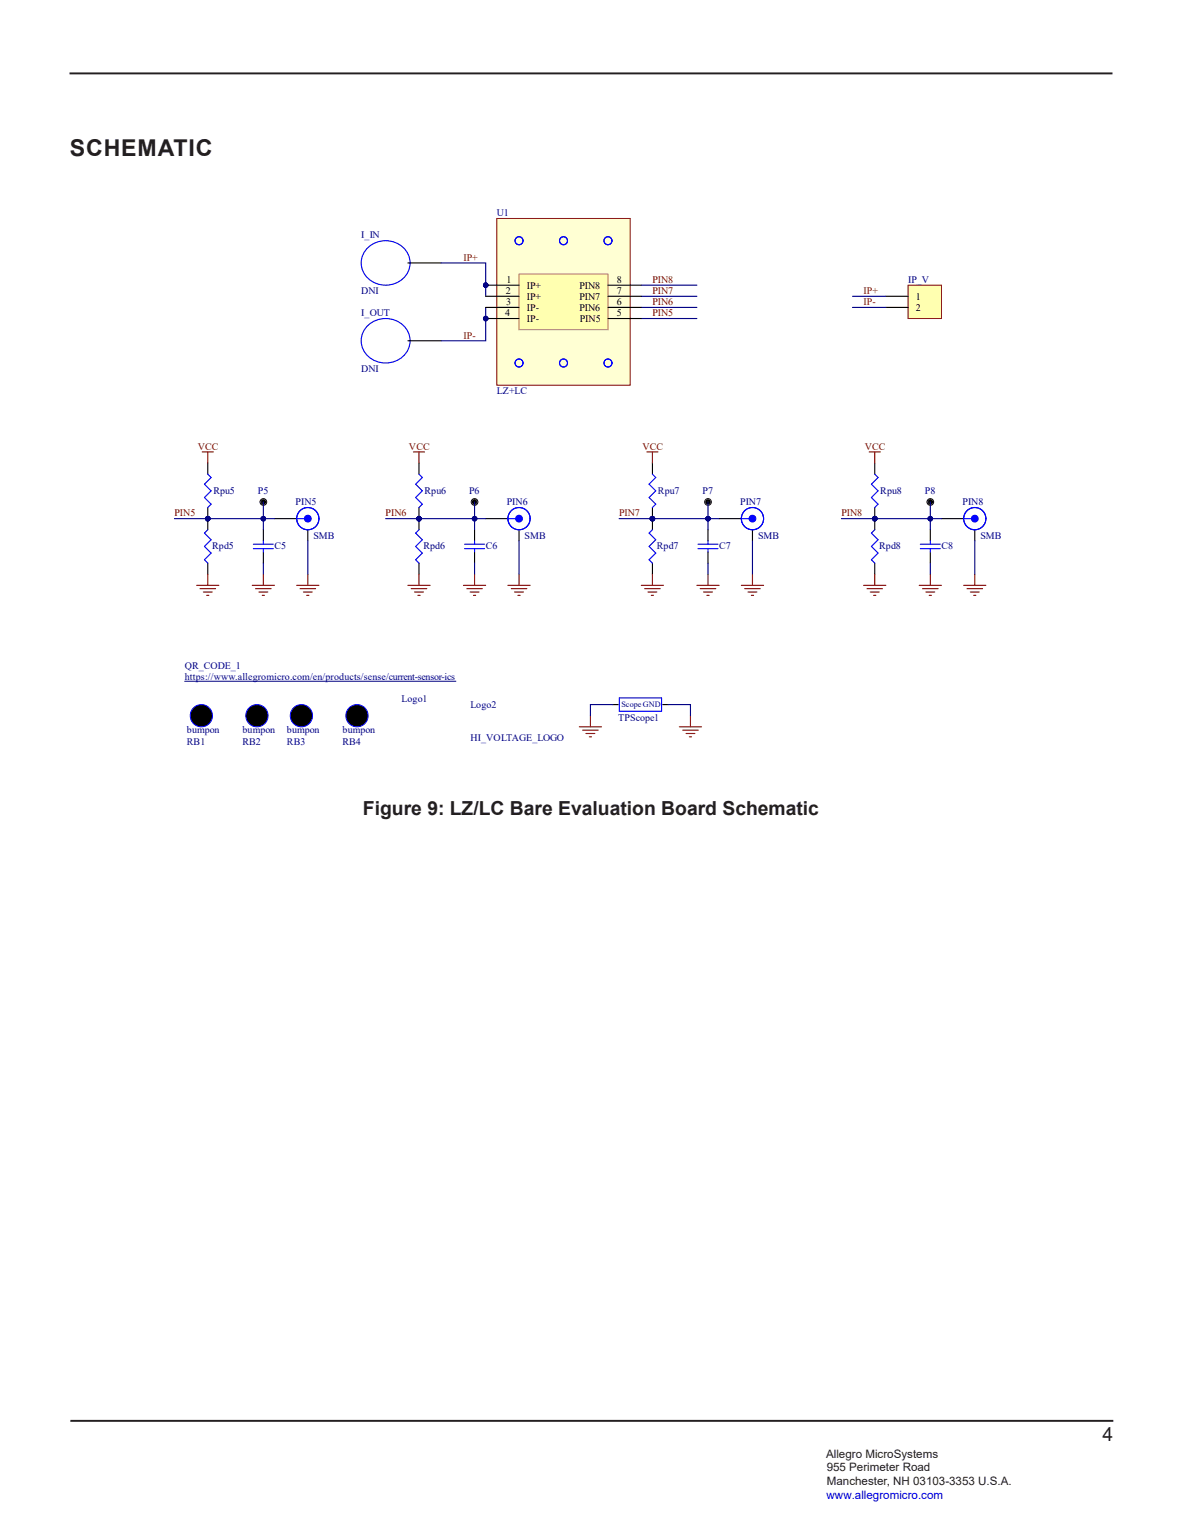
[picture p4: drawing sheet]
<svg xmlns="http://www.w3.org/2000/svg" width="216mm" height="279mm" viewBox="0 0 216 279" stroke-linecap="round" stroke-linejoin="round" font-family="sans-serif">
<path d="M12.7 13.4h190.5M12.9 259.5h190.5" fill="none" stroke="#231f20" stroke-width=".35"/>
<path d="M67 45.4a4.6 4.6 0 0 1 7.8 1.9 4.3 4.3 0 0 1-5.9 4.5 3.9 3.9 0 0 1-1.9-6.4zM67 59.6a4.6 4.6 0 0 1 7.8 1.9 4.3 4.3 0 0 1-5.9 4.5 3.9 3.9 0 0 1-1.9-6.4zM46.3 99.4h3.6M48.1 98.8v.6M46.3 100.2h3.6M48.1 100.2v.6" fill="none" stroke="#00f" stroke-width=".2"/>
<path d="M74.5 48h6.1M74.5 62.2h6.1M48.1 96.7v2.1M48.1 100.8v2" fill="none" stroke="#000" stroke-width=".2"/>
<path d="M46.1 106.9h4M46.7 107.5h2.8M47.3 108.1h1.6M47.9 108.7h.4M48.1 104.9v2" fill="none" stroke="#800000" stroke-width=".2"/>
<circle cx="38" cy="94.7" r=".41" fill="#000080"/>
<circle cx="38" cy="94.7" r=".41" fill="none" stroke="#000080" stroke-width=".18"/>
<path d="M38 84.6v2M38 92.7v2" fill="none" stroke="#000" stroke-width=".2"/>
<circle cx="38" cy="94.7" r=".41" fill="#000080"/>
<circle cx="38" cy="94.7" r=".41" fill="none" stroke="#000080" stroke-width=".18"/>
<path d="M38 86.6l.6 .6-1.3 1.2 1.3 1.2-1.3 1.3 1.3 1.2-.6 .6" fill="none" stroke="#00f" stroke-width=".2"/>
<circle cx="38" cy="94.7" r=".41" fill="#000080"/>
<circle cx="38" cy="94.7" r=".41" fill="none" stroke="#000080" stroke-width=".18"/>
<path d="M38 94.7v2M38 102.8v2.1" fill="none" stroke="#000" stroke-width=".2"/>
<circle cx="38" cy="94.7" r=".41" fill="#000080"/>
<circle cx="38" cy="94.7" r=".41" fill="none" stroke="#000080" stroke-width=".18"/>
<path d="M38 96.7l-.7 .7 1.3 1.2-1.3 1.2 1.3 1.2-1.3 1.2 .7 .6M84.9 99.4h3.6M86.7 98.8v.6M84.9 100.2h3.6M86.7 100.2v.6" fill="none" stroke="#00f" stroke-width=".2"/>
<path d="M36.9 82.5h2.1M38 82.5v2.1M84.7 106.9h4M85.3 107.5h2.8M85.9 108.1h1.6M86.5 108.7h.4M86.7 104.9v2" fill="none" stroke="#800000" stroke-width=".2"/>
<path d="M86.7 96.7v2.1M86.7 100.8v2" fill="none" stroke="#000" stroke-width=".2"/>
<circle cx="76.5" cy="94.7" r=".41" fill="#000080"/>
<circle cx="76.5" cy="94.7" r=".41" fill="none" stroke="#000080" stroke-width=".18"/>
<path d="M76.5 84.6v2M76.5 92.7v2" fill="none" stroke="#000" stroke-width=".2"/>
<circle cx="76.5" cy="94.7" r=".41" fill="#000080"/>
<circle cx="76.5" cy="94.7" r=".41" fill="none" stroke="#000080" stroke-width=".18"/>
<path d="M76.5 86.6l.6 .6-1.2 1.2 1.2 1.2-1.2 1.3 1.2 1.2-.6 .6" fill="none" stroke="#00f" stroke-width=".2"/>
<circle cx="76.5" cy="94.7" r=".41" fill="#000080"/>
<circle cx="76.5" cy="94.7" r=".41" fill="none" stroke="#000080" stroke-width=".18"/>
<path d="M76.5 94.7v2M76.5 102.8v2.1" fill="none" stroke="#000" stroke-width=".2"/>
<circle cx="76.5" cy="94.7" r=".41" fill="#000080"/>
<circle cx="76.5" cy="94.7" r=".41" fill="none" stroke="#000080" stroke-width=".18"/>
<path d="M76.5 96.7l-.6 .7 1.2 1.2-1.2 1.2 1.2 1.2-1.2 1.2 .6 .6M127.5 99.4h3.6M129.3 98.8v.6M127.5 100.2h3.6M129.3 100.2v.6" fill="none" stroke="#00f" stroke-width=".2"/>
<path d="M75.5 82.5h2M76.5 82.5v2.1M127.3 106.9h4.1M127.9 107.5h2.8M128.5 108.1h1.6M129.1 108.7h.4M129.3 104.9v2" fill="none" stroke="#800000" stroke-width=".2"/>
<path d="M129.3 96.7v2.1M129.3 100.8v2" fill="none" stroke="#000" stroke-width=".2"/>
<circle cx="119.2" cy="94.7" r=".41" fill="#000080"/>
<circle cx="119.2" cy="94.7" r=".41" fill="none" stroke="#000080" stroke-width=".18"/>
<path d="M119.2 84.6v2M119.2 92.7v2" fill="none" stroke="#000" stroke-width=".2"/>
<circle cx="119.2" cy="94.7" r=".41" fill="#000080"/>
<circle cx="119.2" cy="94.7" r=".41" fill="none" stroke="#000080" stroke-width=".18"/>
<path d="M119.2 86.6l.6 .6-1.2 1.2 1.2 1.2-1.2 1.3 1.2 1.2-.6 .6" fill="none" stroke="#00f" stroke-width=".2"/>
<circle cx="119.2" cy="94.7" r=".41" fill="#000080"/>
<circle cx="119.2" cy="94.7" r=".41" fill="none" stroke="#000080" stroke-width=".18"/>
<path d="M119.2 94.7v2M119.2 102.8v2.1" fill="none" stroke="#000" stroke-width=".2"/>
<circle cx="119.2" cy="94.7" r=".41" fill="#000080"/>
<circle cx="119.2" cy="94.7" r=".41" fill="none" stroke="#000080" stroke-width=".18"/>
<path d="M119.2 96.7l-.6 .7 1.2 1.2-1.2 1.2 1.2 1.2-1.2 1.2 .6 .6M168.1 99.4h3.7M169.9 98.8v.6M168.1 100.2h3.7M169.9 100.2v.6" fill="none" stroke="#00f" stroke-width=".2"/>
<path d="M118.2 82.5h2M119.2 82.5v2.1M167.9 106.9h4.1M168.5 107.5h2.9M169.1 108.1h1.6M169.7 108.7h.4M169.9 104.9v2" fill="none" stroke="#800000" stroke-width=".2"/>
<path d="M169.9 96.7v2.1M169.9 100.8v2" fill="none" stroke="#000" stroke-width=".2"/>
<circle cx="159.8" cy="94.7" r=".41" fill="#000080"/>
<circle cx="159.8" cy="94.7" r=".41" fill="none" stroke="#000080" stroke-width=".18"/>
<path d="M159.8 84.6v2M159.8 92.7v2" fill="none" stroke="#000" stroke-width=".2"/>
<circle cx="159.8" cy="94.7" r=".41" fill="#000080"/>
<circle cx="159.8" cy="94.7" r=".41" fill="none" stroke="#000080" stroke-width=".18"/>
<path d="M159.8 86.6l.6 .6-1.2 1.2 1.2 1.2-1.2 1.3 1.2 1.2-.6 .6" fill="none" stroke="#00f" stroke-width=".2"/>
<circle cx="159.8" cy="94.7" r=".41" fill="#000080"/>
<circle cx="159.8" cy="94.7" r=".41" fill="none" stroke="#000080" stroke-width=".18"/>
<path d="M159.8 94.7v2M159.8 102.8v2.1" fill="none" stroke="#000" stroke-width=".2"/>
<circle cx="159.8" cy="94.7" r=".41" fill="#000080"/>
<circle cx="159.8" cy="94.7" r=".41" fill="none" stroke="#000080" stroke-width=".18"/>
<path d="M159.8 96.7l-.6 .7 1.2 1.2-1.2 1.2 1.2 1.2-1.2 1.2 .6 .6" fill="none" stroke="#00f" stroke-width=".2"/>
<g fill="none" stroke="#800000" stroke-width=".2">
<path d="M158.8 82.5h2M159.8 82.5v2.1M35.9 106.9h4.1M36.5 107.5h2.9M37.1 108.1h1.7M37.7 108.7h.5M38 104.9v2M74.5 106.9h4.1M75.1 107.5h2.9M75.7 108.1h1.6M76.3 108.7h.4M76.5 104.9v2"/>
<path d="M117.1 106.9h4.1M117.7 107.5h2.9M118.4 108.1h1.6M119 108.7h.4M119.2 104.9v2M157.7 106.9h4.1M158.4 107.5h2.8M159 108.1h1.6M159.6 108.7h.4M159.8 104.9v2"/>
</g>
<path d="M165.9 52.1h6.1v6.1h-6.1z" fill-rule="evenodd" fill="#ffffb0"/>
<path d="M165.9 52.1h6.1v6.1h-6.1z" fill="none" stroke="#800000" stroke-width=".18"/>
<path d="M161.8 54.1h4.1M161.8 56.1h4.1" fill="none" stroke="#000" stroke-width=".2"/>
<path d="M54.2 94.7h1.4" fill="none" stroke="#00f" stroke-width=".2"/>
<circle cx="56.2" cy="94.7" r=".61" fill="#00f"/>
<g fill="none" stroke="#00f" stroke-width=".2">
<path d="M92.8 94.7h1.4"/>
<circle cx="56.2" cy="94.7" r="2.03"/>
<circle cx="56.2" cy="94.7" r=".61"/>
</g>
<path d="M50.1 94.7h4.1M56.2 96.7v2.1" fill="none" stroke="#000" stroke-width=".2"/>
<circle cx="48.1" cy="91.7" r=".41" fill="#000"/>
<g fill="none" stroke="#000" stroke-width=".18">
<circle cx="48.1" cy="91.7" r=".41"/>
<circle cx="48.1" cy="91.7" r=".61"/>
</g>
<path d="M54.2 106.9h4.1M54.8 107.5h2.8M55.4 108.1h1.6M56 108.7h.4M56.2 104.9v2" fill="none" stroke="#800000" stroke-width=".2"/>
<circle cx="94.8" cy="94.7" r=".61" fill="#00f"/>
<g fill="none" stroke="#00f" stroke-width=".2">
<path d="M135.4 94.7h1.4"/>
<circle cx="94.8" cy="94.7" r="2.03"/>
<circle cx="94.8" cy="94.7" r=".61"/>
</g>
<path d="M88.7 94.7h4.1M94.8 96.7v2.1" fill="none" stroke="#000" stroke-width=".2"/>
<circle cx="86.7" cy="91.7" r=".41" fill="#000"/>
<g fill="none" stroke="#000" stroke-width=".18">
<circle cx="86.7" cy="91.7" r=".41"/>
<circle cx="86.7" cy="91.7" r=".61"/>
</g>
<path d="M92.8 106.9h4M93.4 107.5h2.8M94 108.1h1.6M94.6 108.7h.4M94.8 104.9v2" fill="none" stroke="#800000" stroke-width=".2"/>
<circle cx="137.4" cy="94.7" r=".61" fill="#00f"/>
<g fill="none" stroke="#00f" stroke-width=".2">
<path d="M176 94.7h1.4"/>
<circle cx="137.4" cy="94.7" r="2.03"/>
<circle cx="137.4" cy="94.7" r=".61"/>
</g>
<path d="M131.4 94.7h4M137.4 96.7v2.1" fill="none" stroke="#000" stroke-width=".2"/>
<circle cx="129.3" cy="91.7" r=".41" fill="#000"/>
<g fill="none" stroke="#000" stroke-width=".18">
<circle cx="129.3" cy="91.7" r=".41"/>
<circle cx="129.3" cy="91.7" r=".61"/>
</g>
<path d="M135.4 106.9h4.1M136 107.5h2.9M136.6 108.1h1.7M137.2 108.7h.4M137.4 104.9v2" fill="none" stroke="#800000" stroke-width=".2"/>
<circle cx="178.1" cy="94.7" r=".61" fill="#00f"/>
<g fill="none" stroke="#00f" stroke-width=".2">
<circle cx="178.1" cy="94.7" r=".61"/>
<circle cx="178.1" cy="94.7" r="2.03"/>
</g>
<path d="M172 94.7h4M178.1 96.7v2.1" fill="none" stroke="#000" stroke-width=".2"/>
<circle cx="169.9" cy="91.7" r=".41" fill="#000"/>
<g fill="none" stroke="#000" stroke-width=".18">
<circle cx="169.9" cy="91.7" r=".61"/>
<circle cx="169.9" cy="91.7" r=".41"/>
</g>
<path d="M176 106.9h4.1M176.6 107.5h2.9M177.2 108.1h1.7M177.8 108.7h.5M178.1 104.9v2" fill="none" stroke="#800000" stroke-width=".2"/>
<path d="M88.7 56.1v6.1h-8.1" fill="none" stroke="#000080" stroke-width=".2"/>
<circle cx="88.7" cy="58.2" r=".41" fill="#000080"/>
<circle cx="88.7" cy="58.2" r=".41" fill="none" stroke="#000080" stroke-width=".18"/>
<path d="M80.6 48h8.1v6.1" fill="none" stroke="#000080" stroke-width=".2"/>
<circle cx="88.7" cy="52.1" r=".41" fill="#000080"/>
<circle cx="88.7" cy="52.1" r=".41" fill="none" stroke="#000080" stroke-width=".18"/>
<path d="M117.1 58.2h10.2M117.1 56.1h10.2M117.1 54.1h10.2M117.1 52.1h10.2M113.1 94.7h6.1M48.1 102.8v2.1M86.7 102.8v2.1M129.3 102.8v2.1M169.9 102.8v2.1" fill="none" stroke="#000080" stroke-width=".2"/>
<circle cx="119.2" cy="94.7" r=".41" fill="#000080"/>
<circle cx="119.2" cy="94.7" r=".41" fill="none" stroke="#000080" stroke-width=".18"/>
<path d="M48.1 94.7v2" fill="none" stroke="#000080" stroke-width=".2"/>
<circle cx="48.1" cy="94.7" r=".41" fill="#000080"/>
<circle cx="48.1" cy="94.7" r=".41" fill="none" stroke="#000080" stroke-width=".18"/>
<path d="M70.4 94.7h6.1" fill="none" stroke="#000080" stroke-width=".2"/>
<circle cx="76.5" cy="94.7" r=".41" fill="#000080"/>
<circle cx="76.5" cy="94.7" r=".41" fill="none" stroke="#000080" stroke-width=".18"/>
<path d="M86.7 94.7v2" fill="none" stroke="#000080" stroke-width=".2"/>
<circle cx="86.7" cy="94.7" r=".41" fill="#000080"/>
<circle cx="86.7" cy="94.7" r=".41" fill="none" stroke="#000080" stroke-width=".18"/>
<path d="M129.3 94.7v2" fill="none" stroke="#000080" stroke-width=".2"/>
<circle cx="129.3" cy="94.7" r=".41" fill="#000080"/>
<circle cx="129.3" cy="94.7" r=".41" fill="none" stroke="#000080" stroke-width=".18"/>
<path d="M169.9 94.7v2" fill="none" stroke="#000080" stroke-width=".2"/>
<circle cx="169.9" cy="94.7" r=".41" fill="#000080"/>
<circle cx="169.9" cy="94.7" r=".41" fill="none" stroke="#000080" stroke-width=".18"/>
<path d="M155.7 54.1h6.1M155.7 56.1h6.1M31.9 94.7h18.2" fill="none" stroke="#000080" stroke-width=".2"/>
<circle cx="38" cy="94.7" r=".41" fill="#000080"/>
<circle cx="38" cy="94.7" r=".41" fill="none" stroke="#000080" stroke-width=".18"/>
<circle cx="48.1" cy="94.7" r=".41" fill="#000080"/>
<circle cx="48.1" cy="94.7" r=".41" fill="none" stroke="#000080" stroke-width=".18"/>
<path d="M153.7 94.7h18.3" fill="none" stroke="#000080" stroke-width=".2"/>
<circle cx="159.8" cy="94.7" r=".41" fill="#000080"/>
<circle cx="159.8" cy="94.7" r=".41" fill="none" stroke="#000080" stroke-width=".18"/>
<circle cx="169.9" cy="94.7" r=".41" fill="#000080"/>
<circle cx="169.9" cy="94.7" r=".41" fill="none" stroke="#000080" stroke-width=".18"/>
<path d="M48.1 91.7v3" fill="none" stroke="#000080" stroke-width=".2"/>
<circle cx="48.1" cy="94.7" r=".41" fill="#000080"/>
<circle cx="48.1" cy="94.7" r=".41" fill="none" stroke="#000080" stroke-width=".18"/>
<path d="M76.5 94.7h12.2" fill="none" stroke="#000080" stroke-width=".2"/>
<circle cx="76.5" cy="94.7" r=".41" fill="#000080"/>
<circle cx="76.5" cy="94.7" r=".41" fill="none" stroke="#000080" stroke-width=".18"/>
<circle cx="86.7" cy="94.7" r=".41" fill="#000080"/>
<circle cx="86.7" cy="94.7" r=".41" fill="none" stroke="#000080" stroke-width=".18"/>
<path d="M119.2 94.7h12.2" fill="none" stroke="#000080" stroke-width=".2"/>
<circle cx="119.2" cy="94.7" r=".41" fill="#000080"/>
<circle cx="119.2" cy="94.7" r=".41" fill="none" stroke="#000080" stroke-width=".18"/>
<circle cx="129.3" cy="94.7" r=".41" fill="#000080"/>
<circle cx="129.3" cy="94.7" r=".41" fill="none" stroke="#000080" stroke-width=".18"/>
<path d="M86.7 91.7v3" fill="none" stroke="#000080" stroke-width=".2"/>
<circle cx="86.7" cy="94.7" r=".41" fill="#000080"/>
<circle cx="86.7" cy="94.7" r=".41" fill="none" stroke="#000080" stroke-width=".18"/>
<path d="M129.3 91.7v3" fill="none" stroke="#000080" stroke-width=".2"/>
<circle cx="129.3" cy="94.7" r=".41" fill="#000080"/>
<circle cx="129.3" cy="94.7" r=".41" fill="none" stroke="#000080" stroke-width=".18"/>
<path d="M169.9 91.7v3" fill="none" stroke="#000080" stroke-width=".2"/>
<circle cx="169.9" cy="94.7" r=".41" fill="#000080"/>
<g fill="none" stroke="#000080" stroke-width=".18">
<path d="M33.7 124.4h49.6"/>
<circle cx="169.9" cy="94.7" r=".41"/>
</g>
<path d="M56.2 98.8v6.1M94.8 98.8v6.1M137.4 98.8v6.1M178.1 98.8v6.1M111.9 128.7h-4.1v2M122.1 128.7h4v2" fill="none" stroke="#000080" stroke-width=".2"/>
<g fill="#000">
<circle cx="36.8" cy="130.7" r="2.03"/>
<circle cx="46.9" cy="130.7" r="2.03"/>
<circle cx="55.1" cy="130.7" r="2.03"/>
<circle cx="65.2" cy="130.7" r="2.03"/>
</g>
<g fill="none" stroke="#00f" stroke-width=".18">
<circle cx="36.8" cy="130.7" r="2.03"/>
<circle cx="46.9" cy="130.7" r="2.03"/>
<circle cx="55.1" cy="130.7" r="2.03"/>
<circle cx="65.2" cy="130.7" r="2.03"/>
</g>
<path d="M111.9 128.7h1M121 128.7h1.1" fill="none" stroke="#000" stroke-width=".2"/>
<path d="M113.1 127.5h7.7v2.4h-7.7z" fill="none" stroke="#00f" stroke-width=".2"/>
<path d="M105.8 132.7h4.1M106.4 133.3h2.9M107 133.9h1.7M107.6 134.6h.4M107.8 130.7v2M124.1 132.7h4M124.7 133.3h2.8M125.3 133.9h1.6M125.9 134.6h.4M126.1 130.7v2" fill="none" stroke="#800000" stroke-width=".2"/>
<circle cx="88.7" cy="52.1" r=".41" fill="#000080"/>
<circle cx="88.7" cy="52.1" r=".41" fill="none" stroke="#000080" stroke-width=".18"/>
<circle cx="88.7" cy="58.2" r=".41" fill="#000080"/>
<circle cx="88.7" cy="58.2" r=".41" fill="none" stroke="#000080" stroke-width=".18"/>
<path d="M94.8 50h16.2v10.2h-16.2z" fill-rule="evenodd" fill="#ffffb0"/>
<path d="M94.8 50h16.2v10.2h-16.2z" fill="none" stroke="#800000" stroke-width=".2"/>
<path d="M90.7 39.9h24.4v30.4h-24.4z" fill="#ffffb0"/>
<path d="M90.7 39.9h24.4v30.4h-24.4z" fill="none" stroke="#800000" stroke-width=".18"/>
<path d="M88.7 52.1h6.1" fill="none" stroke="#000" stroke-width=".2"/>
<circle cx="88.7" cy="52.1" r=".41" fill="#000080"/>
<circle cx="88.7" cy="52.1" r=".41" fill="none" stroke="#000080" stroke-width=".18"/>
<path d="M88.7 54.1h6.1M88.7 56.1h6.1M88.7 58.2h6.1" fill="none" stroke="#000" stroke-width=".2"/>
<circle cx="88.7" cy="58.2" r=".41" fill="#000080"/>
<circle cx="88.7" cy="58.2" r=".41" fill="none" stroke="#000080" stroke-width=".18"/>
<path d="M111 58.2h6.1M111 56.1h6.1M111 54.1h6.1M111 52.1h6.1" fill="none" stroke="#000" stroke-width=".2"/>
<g fill="none" stroke="#00f" stroke-width=".2">
<circle cx="94.8" cy="44" r=".73"/>
<circle cx="102.9" cy="44" r=".73"/>
<circle cx="111" cy="44" r=".73"/>
<circle cx="94.8" cy="66.3" r=".73"/>
<circle cx="102.9" cy="66.3" r=".73"/>
<circle cx="111" cy="66.3" r=".73"/>
</g>
<text font-size="4.2" fill="#231f20" x="12.8" y="28.5">SCHEMATIC</text>
<g font-size="3.5" fill="#231f20">
<text x="66.3" y="148.9">Figure 9: LZ/LC Bare Evaluation Board Schematic</text>
<text x="201.4" y="263.1">4</text>
</g>
<g font-size="2.1" fill="#231f20">
<text x="150.9" y="266.2">Allegro MicroSystems</text>
<text x="151" y="268.7">955 Perimeter Road</text>
<text x="151" y="271.2">Manchester, NH 03103-3353 U.S.A.</text>
</g>
<text font-size="2.1" fill="#00f" x="151" y="273.8">www.allegromicro.com</text>
<g font-size="1.8">
<text x="35" y="26.3">1</text>
<text x="92.4" y="53.7">2</text>
<text x="92.5" y="51.7">1</text>
<text x="96.2" y="52.7">IP+</text>
<text x="105.8" y="52.7">PIN8</text>
<text x="112.7" y="53.7">7</text>
<text x="112.7" y="51.7">8</text>
<text x="92.3" y="57.8">4</text>
<text x="92.4" y="55.7">3</text>
<text x="96.2" y="54.7">IP+</text>
<text x="96.2" y="56.7">IP-</text>
<text x="96.2" y="58.8">IP-</text>
<text x="105.8" y="56.7">PIN6</text>
<text x="105.8" y="54.7">PIN7</text>
<text x="105.9" y="58.8">PIN5</text>
<text x="112.7" y="57.8">5</text>
<text x="112.7" y="55.7">6</text>
<text x="167.3" y="54.7">1</text>
<text x="167.3" y="56.7">2</text>
</g>
<g font-size="1.8" fill="#000080">
<text x="90.7" y="39.5">U1</text>
<text x="66" y="43.6">I_IN</text>
<text x="66" y="53.7">DNI</text>
<text x="165.9" y="51.7">IP_V</text>
<text x="66" y="57.8">I_OUT</text>
<text x="66" y="67.9">DNI</text>
<text x="90.7" y="72">LZ+LC</text>
<text x="39" y="90.2">Rpu5</text>
<text x="47.1" y="90.2">P5</text>
<text x="54" y="92.3">PIN5</text>
<text x="77.5" y="90.2">Rpu6</text>
<text x="85.7" y="90.2">P6</text>
<text x="92.6" y="92.3">PIN6</text>
<text x="120.2" y="90.2">Rpu7</text>
<text x="128.3" y="90.2">P7</text>
<text x="135.2" y="92.3">PIN7</text>
<text x="160.8" y="90.2">Rpu8</text>
<text x="168.9" y="90.2">P8</text>
<text x="175.8" y="92.3">PIN8</text>
<text x="38.8" y="100.2">Rpd5</text>
<text x="50.1" y="100.2">C5</text>
<text x="57.2" y="98.4">SMB</text>
<text x="77.3" y="100.2">Rpd6</text>
<text x="88.7" y="100.2">C6</text>
<text x="95.8" y="98.4">SMB</text>
<text x="120" y="100.2">Rpd7</text>
<text x="131.4" y="100.2">C7</text>
<text x="138.5" y="98.4">SMB</text>
<text x="160.6" y="100.2">Rpd8</text>
<text x="172" y="100.2">C8</text>
<text x="179.1" y="98.4">SMB</text>
<text x="33.7" y="124.2">https://www.allegromicro.com/en/products/sense/current-sensor-ics</text>
<text x="33.7" y="122.2">QR_CODE_1</text>
<text x="73.3" y="128.3">Logo1</text>
<text x="85.9" y="129.3">Logo2</text>
<text x="112.9" y="131.7">TPScope1</text>
<text x="34.1" y="133.9">bumpon</text>
<text x="34.1" y="136">RB1</text>
<text x="44.3" y="133.9">bumpon</text>
<text x="44.3" y="136">RB2</text>
<text x="52.4" y="133.9">bumpon</text>
<text x="52.4" y="136">RB3</text>
<text x="62.6" y="133.9">bumpon</text>
<text x="62.6" y="136">RB4</text>
<text x="85.9" y="135.4">HI_VOLTAGE_LOGO</text>
</g>
<g font-size="1.8" fill="#800000">
<text x="84.7" y="47.6">IP+</text>
<text x="119.2" y="53.7">PIN7</text>
<text x="119.2" y="51.7">PIN8</text>
<text x="157.7" y="53.7">IP+</text>
<text x="119.2" y="57.8">PIN5</text>
<text x="119.2" y="55.7">PIN6</text>
<text x="157.7" y="55.7">IP-</text>
<text x="84.7" y="61.8">IP-</text>
<text x="36.1" y="82.1">VCC</text>
<text x="74.7" y="82.1">VCC</text>
<text x="117.3" y="82.1">VCC</text>
<text x="157.9" y="82.1">VCC</text>
<text x="31.9" y="94.3">PIN5</text>
<text x="70.4" y="94.3">PIN6</text>
<text x="113.1" y="94.3">PIN7</text>
<text x="153.7" y="94.3">PIN8</text>
</g>
<text font-size="1.5" fill="#000080" x="113.5" y="129.1">Scope GND</text>
</svg>
